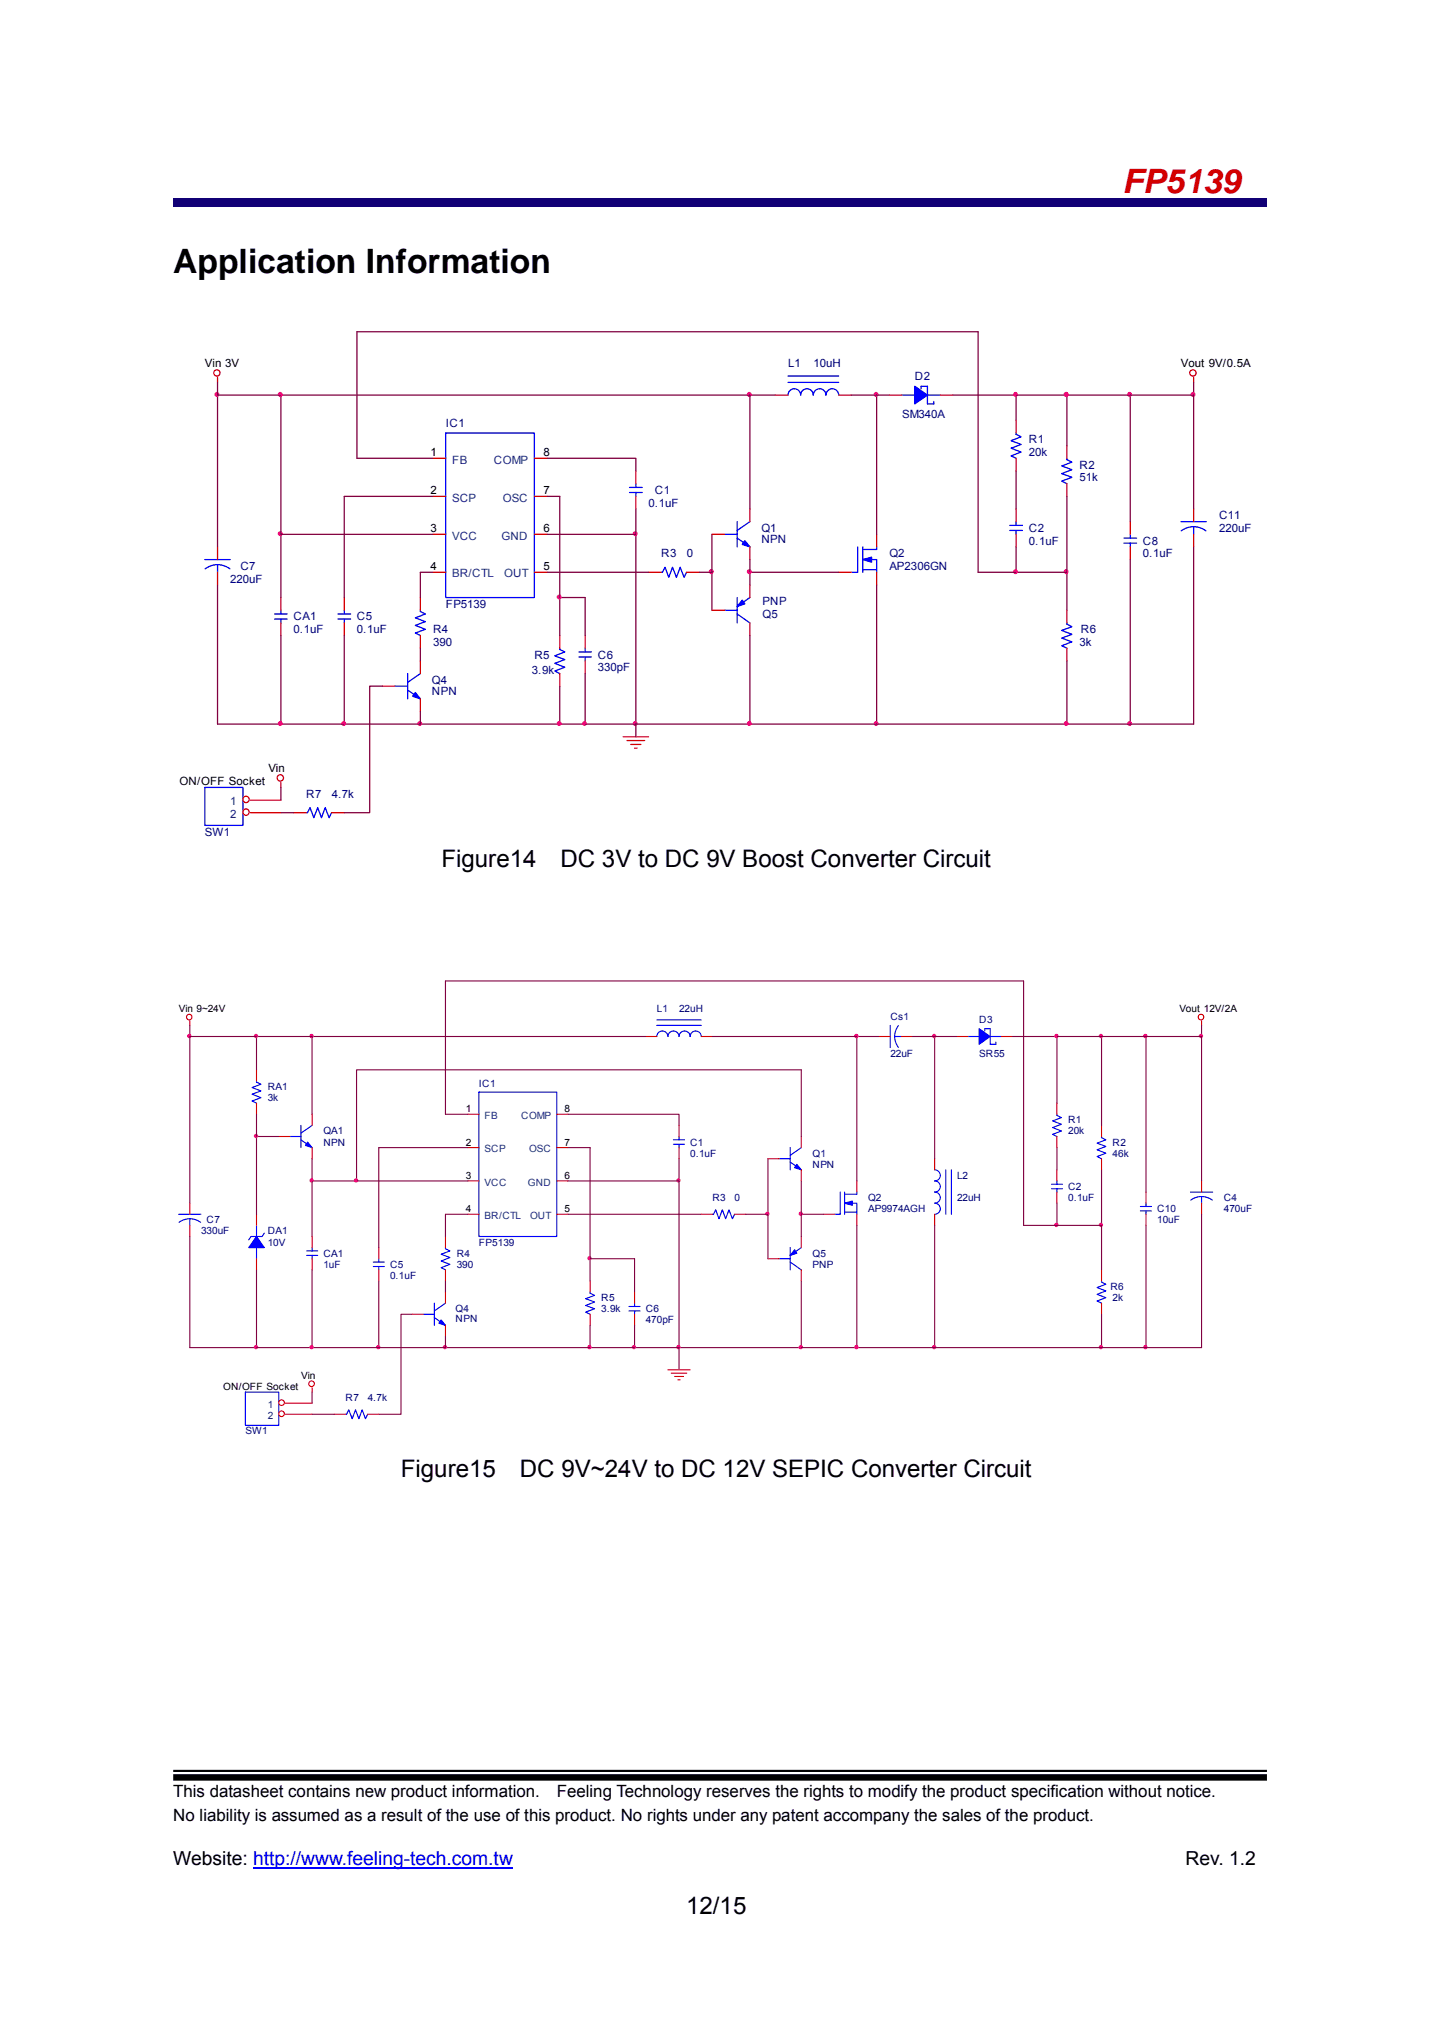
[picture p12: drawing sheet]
<svg xmlns="http://www.w3.org/2000/svg" width="210mm" height="297mm" viewBox="0 0 210 297" stroke-linecap="round" stroke-linejoin="round" font-family="sans-serif">
<path d="M37.1 274h38.1" fill="none" stroke="#00f" stroke-width=".21"/>
<path d="M25.4 29.1h160.4v1.2h-160.4z" fill="#110076"/>
<path d="M25.4 259.6h160.4v.3h-160.4zM25.4 260.2h160.4v1h-160.4z" fill="#000"/>
<g fill="none" stroke="#f00" stroke-width=".19">
<path d="M31.9 55.4v.7M113.7 58h1.8M123 58h1.8M130.4 58h1.9M137.8 58h1.9M175 55.4v.7M63.5 78.4h1.9M63.5 67.2h1.9M63.5 72.8h1.9M78.4 78.4h1.8M78.4 67.2h1.8M78.4 72.8h1.8"/>
<path d="M93.2 69.1v1.9M93.2 72.8v1.9M104.4 78.4h1.9M110 74.7v1.8M128.5 78.4v1.8M149 61.7v1.8M149 67.2v1.9M149 74.7v1.8M149 78.4v1.8M156.4 65.4v1.8M156.4 71v1.8M165.7 76.5v1.9"/>
<path d="M175 74.7v1.8M175 78.4v1.8M31.9 80.2v1.9M31.9 83.9v1.9M41.2 87.7v1.8M41.2 91.4v1.8M50.5 87.7v1.8M50.5 91.4v1.8M61.6 87.7v1.8M61.6 93.2v1.9M61.6 96.9v1.9M63.5 83.9h1.9"/>
<path d="M78.4 83.9h1.8M82.1 93.2v1.9M82.1 98.8v1.8M85.8 93.2v1.9M85.8 96.9v1.9M95.1 83.9h1.8M100.7 83.9h1.8M104.4 89.5h1.9M110 80.2v1.9M110 85.8v1.9M110 91.4v1.8M123 83.9h1.8"/>
<path d="M128.5 83.9v1.9M156.4 89.5v1.9M156.4 95.1v1.8M165.7 80.2v1.9M41.2 114.8v.7M43.1 119.2h1.8M48.6 119.2h1.9M56.1 100.6h1.8M61.6 102.5v1.9M91.4 108.1h3.7M91.9 108.6h2.6M92.5 109.2h1.5"/>
<path d="M93 109.7h.4"/>
<circle cx="31.8" cy="54.7" r=".46"/>
<circle cx="174.9" cy="54.7" r=".46"/>
<circle cx="41.1" cy="114.1" r=".47"/>
</g>
<g fill="none" stroke="#00f" stroke-width=".19">
<path d="M115.5 58a.93 .93 0 0 1 1-1 .93 .93 0 0 1 .9 1M115.5 55.2h7.5M115.5 56.1h7.5M117.4 58a.93 .93 0 0 1 .9-1 .93 .93 0 0 1 1 1 .93 .93 0 0 1 .9-1 .93 .93 0 0 1 .9 1 .93 .93 0 0 1 .9-1 .93 .93 0 0 1 1 1M132.3 58h1.8M135.1 57v-.3h.9v2.5h.9v-.3M136 58h1.8M65.4 63.5h13v24.2h-13zM92.3 72.2h1.9M92.3 71.5h1.9M93.2 71v.5M93.2 72.2v.6"/>
<path d="M106.3 78.4h1.8M108.1 78.9l1.9 1.3M108.1 76.5v3.7M110 76.5l-1.9 1.3M148.1 77.8h1.8M148.1 77.1h1.8M149 63.5v.2l.7 .4-1.4 .5 1.4 .6-1.4 .5 1.4 .6-1.4 .6 .7 .3M149 76.5v.6M149 77.8v.6M156.4 67.2v.2l.8 .4-1.5 .5 1.5 .6-1.5 .6 1.5 .5-1.5 .6 .7 .4M164.8 79.7h1.9M164.8 78.9h1.9"/>
<path d="M165.7 78.4v.5M165.7 79.7v.5M173.2 76.5h3.7M173.2 77.9a2.97 2.97 0 0 1 3.6 0M175 77.3v1.1M30 82.1h3.8M30.1 83.4a3 3 0 0 1 3.6 0M31.9 82.8v1.1M40.3 90.8h1.8M40.3 90.1h1.8M41.2 89.5v.6M41.2 90.8v.6"/>
<path d="M49.6 90.8h1.8M49.6 90.1h1.8M50.5 89.5v.6M50.5 90.8v.6M59.8 98.8v3.7M61.6 89.5v.2l.8 .4-1.5 .5 1.5 .6-1.5 .5 1.5 .6-1.5 .6 .7 .3M61.6 98.8l-1.8 1.3M82.1 95.1v.2l.7 .3-1.5 .6 1.5 .6-1.5 .5 1.5 .6-1.5 .5 .8 .4M84.9 96.4h1.8M84.9 95.6h1.8M85.8 95.1v.5M85.8 96.4v.5"/>
<path d="M96.9 83.9h.2l.4-.7 .6 1.5 .5-1.5 .6 1.5 .5-1.5 .6 1.5 .4-.8M106.3 89.5h1.8M108.1 90.1l1.9 1.3M108.1 87.7v3.7M110 87.7l-1.9 1.3M125.8 80.2v3.7h-1M126.5 80.2v3.7M126.5 83.6h2M127.8 82.1h.7v1.8M128.5 80.2v.4h-2M156.4 91.4v.1l.8 .4-1.5 .6 1.5 .5-1.5 .6 1.5 .5-1.5 .6 .7 .4M30 115.5h5.6v5.6h-5.6z"/>
<path d="M44.9 119.2h.2l.4-.7 .5 1.5 .6-1.5 .5 1.5 .6-1.5 .6 1.5 .3-.8M57.9 100.6h1.9M59.8 101.2l1.8 1.3"/>
</g>
<g fill="#00f" stroke="#00f" stroke-width=".19">
<path d="M109.2 79.3l.8 .9-1.2-.3z" fill-rule="evenodd"/>
<path d="M60.9 101.6l.7 .9-1.1-.4z" fill-rule="evenodd"/>
<path d="M126.5 82.1l1.3-.4v.8z" fill-rule="evenodd"/>
<path d="M108.8 88l.4 .6-1.1 .4z" fill-rule="evenodd"/>
<path d="M134.1 56.7l1.9 1.3-1.9 1.2z" fill-rule="evenodd"/>
</g>
<circle cx="36.1" cy="117.3" r=".46" fill="#fff" stroke="#f00" stroke-width=".19"/>
<path d="M36.7 117.4h4.5" fill="none" stroke="#f00" stroke-width=".19"/>
<circle cx="36.1" cy="119.1" r=".46" fill="#fff" stroke="#f00" stroke-width=".19"/>
<path d="M36.7 119.2h4.5" fill="none" stroke="#f00" stroke-width=".19"/>
<g fill="none" stroke="#800040" stroke-width=".19">
<path d="M31.9 58v22.2M31.9 56.1v1.9h9.3M41.2 58v29.7M41.2 58h72.5M110 58v16.7M124.8 58h5.6M128.5 58v20.4M139.7 58h35.3M149 58v3.7M156.4 58v7.4M165.7 58v18.5M175 56.1v18.6"/>
<path d="M41.2 78.4h22.3M63.5 72.8h-13v14.9M63.5 67.2h-11.2v-18.5h91.1v35.2h13M80.2 72.8h1.9v20.4M80.2 78.4h13M80.2 67.2h13v1.9M93.2 74.7v33.4M104.4 78.4v11.1M149 69.1v5.6M156.4 72.8v16.7M41.2 93.2v13M50.5 93.2v13"/>
<path d="M61.6 95.1v1.8M63.5 83.9h-1.9v3.8M80.2 83.9h14.9M82.1 87.7h3.7v5.5M85.8 98.8v7.4M102.5 83.9h1.9M110 83.9h13M110 82.1v3.7M110 93.2v13M128.5 85.8v20.4M149 80.2v3.7M156.4 96.9v9.3"/>
<path d="M165.7 82.1v24.1M175 80.2v26h-143.1v-20.4M41.2 115.5v1.9M41.2 119.2h1.9M56.1 100.6h-1.9v18.6h-3.7M61.6 104.4v1.8M82.1 100.6v5.6"/>
</g>
<g fill="#f0f" stroke="#f0f" stroke-width=".19">
<circle cx="156.3" cy="83.9" r=".28"/>
<circle cx="93.1" cy="78.3" r=".28"/>
<circle cx="93.1" cy="106.1" r=".28"/>
<circle cx="165.6" cy="106.1" r=".27"/>
<circle cx="128.5" cy="106.1" r=".27"/>
<circle cx="85.7" cy="106.1" r=".27"/>
<circle cx="165.6" cy="57.9" r=".28"/>
<circle cx="128.5" cy="57.9" r=".28"/>
<circle cx="109.9" cy="83.9" r=".28"/>
<circle cx="104.3" cy="83.9" r=".29"/>
<circle cx="82" cy="87.6" r=".28"/>
<circle cx="148.9" cy="57.9" r=".28"/>
<circle cx="174.9" cy="57.9" r=".29"/>
<circle cx="109.9" cy="57.9" r=".28"/>
<circle cx="156.3" cy="57.9" r=".28"/>
<circle cx="109.9" cy="106.1" r=".28"/>
<circle cx="31.8" cy="57.9" r=".29"/>
<circle cx="41.1" cy="78.3" r=".28"/>
<circle cx="82" cy="106.1" r=".28"/>
<circle cx="61.5" cy="106.1" r=".28"/>
<circle cx="156.3" cy="106.1" r=".27"/>
<circle cx="148.9" cy="83.9" r=".28"/>
<circle cx="50.4" cy="106.1" r=".28"/>
<circle cx="41.1" cy="57.9" r=".29"/>
<circle cx="41.1" cy="106.1" r=".28"/>
</g>
<g fill="none" stroke="#f00" stroke-width=".16">
<path d="M27.8 149.8v.6M37.6 156.9v1.7M94.7 152h1.6M102.8 152h1.7M128.9 152h1.6M132.2 152h1.6M140.3 152h1.6M146.8 152h1.7M176.2 149.8v.6M27.8 176.5v1.6M27.8 179.7v1.7M37.6 161.8v1.6"/>
<path d="M37.6 178.1v1.6M40.9 166.7h1.6M45.8 163.4v1.7M45.8 168.3v1.7M68.6 163.4h1.6M68.6 168.3h1.6M68.6 173.2h1.6M68.6 178.1h1.6M81.6 163.4h1.7M81.6 168.3h1.7M81.6 173.2h1.7M81.6 178.1h1.7"/>
<path d="M99.6 165.1v1.6M99.6 168.3v1.7M102.8 178.1h1.7M107.7 178.1h1.6M112.6 170h1.6M117.5 166.7v1.6M117.5 171.6v1.6M120.8 178.1h1.6M125.6 173.2v1.7M125.6 178.1v1.6M137.1 170v1.6M137.1 178.1v1.6"/>
<path d="M155 161.8v1.6M155 166.7v1.6M155 171.6v1.6M155 174.9v1.6M161.5 165.1v1.6M161.5 170v1.6M168 174.9v1.6M168 178.1v1.6M176.2 173.2v1.7M176.2 176.5v1.6M37.6 184.6v1.7M45.8 181.4v1.6"/>
<path d="M45.8 184.6v1.7M55.5 183v1.6M55.5 186.3v1.6M60.4 192.8h1.7M65.3 181.4v1.6M65.3 186.3v1.6M65.3 189.5v1.7M65.3 194.4v1.6M86.5 187.9v1.6M86.5 192.8v1.6M93 189.5v1.7M93 192.8v1.6"/>
<path d="M112.6 184.6h1.6M117.5 181.4v1.6M117.5 186.3v1.6M161.5 186.3v1.6M161.5 191.2v1.6M45.8 203.5v.7M49 207.5h1.7M53.9 207.5h1.6M97.9 200.9h3.3M98.4 201.4h2.3M98.9 201.9h1.3M99.4 202.4h.3"/>
<circle cx="27.7" cy="149.2" r=".41"/>
<circle cx="176.1" cy="149.2" r=".41"/>
<circle cx="45.7" cy="203" r=".41"/>
</g>
<g fill="none" stroke="#00f" stroke-width=".16">
<path d="M37.6 158.6v.1l.7 .3-1.3 .5 1.3 .5-1.3 .5 1.3 .5-1.3 .5 .6 .3M96.3 150.4h6.5M96.3 149.6h6.5M102.8 152a.81 .81 0 0 0-.8-.8 .81 .81 0 0 0-.8 .8 .81 .81 0 0 0-.8-.8 .81 .81 0 0 0-.8 .8 .81 .81 0 0 0-.8-.8 .81 .81 0 0 0-.9 .8 .81 .81 0 0 0-.8-.8 .81 .81 0 0 0-.8 .8M130.5 150.4v3.3M131.2 152h1M131.7 150.5a2.56 2.56 0 0 0 0 3.1M141.9 152h1.7M144.4 151.2v-.3h.8v2.3h.8v-.3M145.2 152h1.6M26.2 178.1h3.3M26.2 179.3a2.65 2.65 0 0 1 3.2 0"/>
<path d="M27.8 178.8v.9M37.6 179.7v1.7M42.5 166.7h1.6M44.1 167.2l1.7 1.1M44.1 165.1v3.2M45.8 165.1l-1.7 1.1M70.2 160.2h11.4v21.2h-11.4zM98.7 167.9h1.7M98.7 167.2h1.7M99.6 166.7v.5M99.6 167.9v.4M104.5 178.1h.1l.3-.6 .5 1.3 .5-1.3 .5 1.3 .5-1.3 .5 1.3 .3-.7"/>
<path d="M114.2 170h1.7M115.9 168.3v3.3M115.9 170.5l1.6 1.1M117.5 168.3l-1.6 1.2M123.2 174.9v3.2h-.8M123.8 174.9v3.2M123.8 177.8h1.8M125 176.5h.6v1.6M125.6 174.9v.3h-1.8M137.1 171.6a.81 .81 0 0 1 .8 .8 .81 .81 0 0 1-.8 .8 .81 .81 0 0 1 .8 .8 .81 .81 0 0 1-.8 .9 .81 .81 0 0 1 .8 .8 .81 .81 0 0 1-.8 .8 .81 .81 0 0 1 .8 .8 .81 .81 0 0 1-.8 .8M138.7 171.6v6.5M139.5 171.6v6.5"/>
<path d="M154.2 174.4h1.6M154.2 173.7h1.6M155 163.4v.2l.6 .3-1.3 .5 1.3 .5-1.3 .5 1.3 .5-1.3 .5 .7 .3M155 173.2v.5M155 174.4v.5M161.5 166.7v.2l.7 .3-1.3 .5 1.3 .5-1.3 .5 1.3 .5-1.3 .5 .6 .3M167.2 177.6h1.6M167.2 177h1.6M168 176.5v.5M168 177.6v.5M174.6 174.9h3.2M174.6 176a2.65 2.65 0 0 1 3.2 0"/>
<path d="M176.2 175.5v1M37.6 183v1.6M38.8 180.9l-.4 .5h-1.6l-.3 .5M45 184.1h1.6M45 183.5h1.6M45.8 183v.5M45.8 184.2v.4M54.7 185.8h1.7M54.7 185.1h1.7M55.5 184.6v.5M55.5 185.8v.5M62.1 192.8h1.6"/>
<path d="M63.7 193.3l1.6 1.1M63.7 191.2v3.2M65.3 183v.2l.7 .3-1.3 .5 1.3 .5-1.3 .5 1.3 .5-1.3 .4 .6 .4M65.3 191.2l-1.6 1.1M86.5 189.5v.2l.7 .3-1.3 .5 1.3 .5-1.3 .5 1.3 .5-1.3 .5 .6 .3M92.2 192.3h1.7M92.2 191.6h1.7M93 191.2v.4M93 192.3v.5M114.2 184.6h1.7M115.9 185.1l1.6 1.2M115.9 183v3.3"/>
<path d="M117.5 183l-1.6 1.2M161.5 187.9v.2l.7 .3-1.3 .5 1.3 .5-1.3 .5 1.3 .5-1.3 .4 .6 .4M36 204.2h4.9v4.9h-4.9zM50.7 207.5h.1l.3-.7 .5 1.3 .5-1.3 .5 1.3 .5-1.3 .5 1.3 .3-.6"/>
</g>
<g fill="#00f" stroke="#00f" stroke-width=".16">
<path d="M116.5 183.3l.3 .5-.9 .3z" fill-rule="evenodd"/>
<path d="M116.8 170.8l.7 .8-1-.3z" fill-rule="evenodd"/>
<path d="M143.6 150.9l1.6 1.1-1.6 1.2z" fill-rule="evenodd"/>
<path d="M64.7 193.6l.6 .8-1-.3z" fill-rule="evenodd"/>
<path d="M45.1 167.5l.7 .8-1-.3z" fill-rule="evenodd"/>
<path d="M37.6 181.4l1.2 1.6h-2.3z" fill-rule="evenodd"/>
<path d="M123.8 176.5l1.2-.3v.6z" fill-rule="evenodd"/>
</g>
<circle cx="41.3" cy="205.8" r=".41" fill="#fff" stroke="#f00" stroke-width=".16"/>
<path d="M41.8 205.8h4" fill="none" stroke="#f00" stroke-width=".16"/>
<circle cx="41.3" cy="207.4" r=".41" fill="#fff" stroke="#f00" stroke-width=".16"/>
<path d="M41.8 207.5h4" fill="none" stroke="#f00" stroke-width=".16"/>
<g fill="none" stroke="#800040" stroke-width=".16">
<path d="M27.8 152h66.9M27.8 150.4v26.1M37.6 152v4.9M45.8 152v11.4M104.5 152h24.4M125.6 152v21.2M133.8 152h6.5M137.1 152v18M155 152v9.8M161.5 152v13.1M168 152v22.9M176.2 152h-27.7"/>
<path d="M176.2 150.4v22.8M37.6 163.4v14.7M37.6 166.7h3.3M45.8 170v11.4M68.6 178.1h-3.3v3.3M68.6 173.2h-22.8M68.6 163.4h-3.3v-19.5h84.8v35.8h11.4M68.6 168.3h-13.1v14.7M83.3 173.2h16.3M83.3 168.3h3.2v16.3h6.5v4.9M83.3 163.4h16.3v1.7M83.3 178.1h19.5"/>
<path d="M99.6 170v30.9M109.3 178.1h3.3v6.5M112.6 170v8.1M117.5 166.7v-9.8h-65.2v16.3M117.5 173.2v8.2M117.5 178.1h3.3M125.6 179.7v18M137.1 179.7v18M155 168.3v3.3M155 176.5v3.2M161.5 171.6v14.7M168 179.7v18"/>
<path d="M176.2 178.1v19.6h-148.4v-16.3M37.6 186.3v11.4M45.8 186.3v11.4M55.5 187.9v9.8M60.4 192.8h-1.6v14.7h-3.3M65.3 187.9v1.6M65.3 196v1.7M86.5 184.6v3.3M86.5 194.4v3.3M93 194.4v3.3M117.5 187.9v9.8M161.5 192.8v4.9"/>
<path d="M45.8 204.2v1.6M45.8 207.5h3.2"/>
</g>
<g fill="#f0f" stroke="#f0f" stroke-width=".16">
<path d="M99.3 173h.4v.1v.2h-.4l-.1-.2z" fill-rule="evenodd"/>
<path d="M99.3 197.4h.4v.2v.2h-.4l-.1-.2z" fill-rule="evenodd"/>
<path d="M92.8 197.4h.3v.4h-.3l-.1-.2z" fill-rule="evenodd"/>
<circle cx="86.4" cy="184.6" r=".24"/>
<circle cx="117.4" cy="178" r=".24"/>
<circle cx="112.5" cy="178" r=".24"/>
<circle cx="37.5" cy="166.6" r=".24"/>
<circle cx="45.7" cy="152" r=".24"/>
<circle cx="45.7" cy="173.2" r=".24"/>
<circle cx="52.2" cy="173.2" r=".24"/>
<circle cx="27.8" cy="152" r=".24"/>
<circle cx="161.4" cy="152" r=".24"/>
<circle cx="137" cy="197.6" r=".24"/>
<circle cx="55.5" cy="197.6" r=".24"/>
<circle cx="161.4" cy="197.6" r=".24"/>
<circle cx="154.9" cy="179.7" r=".24"/>
<circle cx="37.5" cy="197.6" r=".24"/>
<circle cx="161.4" cy="179.7" r=".24"/>
<circle cx="86.4" cy="197.6" r=".24"/>
<circle cx="117.4" cy="197.6" r=".24"/>
<circle cx="167.9" cy="197.6" r=".24"/>
<circle cx="37.5" cy="152" r=".24"/>
<circle cx="137" cy="152" r=".24"/>
<circle cx="154.9" cy="152" r=".24"/>
<circle cx="167.9" cy="152" r=".24"/>
<circle cx="176.1" cy="152" r=".24"/>
<circle cx="65.2" cy="197.6" r=".24"/>
<circle cx="45.7" cy="197.6" r=".24"/>
<circle cx="125.6" cy="152" r=".24"/>
<circle cx="125.6" cy="197.6" r=".24"/>
</g>
<text font-size="4.9" fill="#c00000" x="164.6" y="28.3">FP5139</text>
<text font-size="4.9" x="25.4" y="40">Application Information</text>
<g font-size="3.5">
<text x="64.7" y="127.2">Figure14</text>
<text x="82.2" y="127.2">DC 3V to DC 9V Boost Converter Circuit</text>
<text x="58.8" y="216.7">Figure15</text>
<text x="76.2" y="216.7">DC 9V~24V to DC 12V SEPIC Converter Circuit</text>
<text x="100.6" y="280.7">12/15</text>
</g>
<g font-size="2.8">
<text x="25.4" y="273.6">Website: http://www.feeling-tech.com.tw</text>
<text x="173.8" y="273.6">Rev. 1.2</text>
</g>
<g font-size="2.5">
<text x="25.4" y="263.6">This datasheet contains new product information.</text>
<text x="81.6" y="263.6">Feeling Technology reserves the rights to modify the product specification without notice.</text>
<text x="25.4" y="267.1">No liability is assumed as a result of the use of this product. No rights under any patent accompany the sales of the product.</text>
</g>
<g font-size="1.7">
<text x="30.1" y="53.9">Vin 3V</text>
<text x="173.2" y="53.9">Vout 9V/0.5A</text>
<text x="63.1" y="66.9">1</text>
<text x="79.7" y="66.9">8</text>
<text x="63.1" y="72.5">2</text>
<text x="79.7" y="72.5">7</text>
<text x="63.1" y="78">3</text>
<text x="63.1" y="83.6">4</text>
<text x="79.7" y="83.6">5</text>
<text x="79.7" y="78">6</text>
<text x="39.3" y="113.3">Vin</text>
<text x="26.3" y="115.2">ON/OFF Socket</text>
</g>
<g font-size="1.7" fill="#000080">
<text x="115.5" y="53.9">L1</text>
<text x="119.3" y="53.9">10uH</text>
<text x="134.1" y="55.8">D2</text>
<text x="65.4" y="62.6">IC1</text>
<text x="132.3" y="61.3">SM340A</text>
<text x="150.9" y="65">R1</text>
<text x="150.9" y="66.9">20k</text>
<text x="158.3" y="68.7">R2</text>
<text x="158.3" y="70.6">51k</text>
<text x="95.1" y="74.3">0.1uF</text>
<text x="96" y="72.5">C1</text>
<text x="178.8" y="76.2">C11</text>
<text x="35.2" y="83.6">C7</text>
<text x="97" y="81.7">R3</text>
<text x="100.7" y="81.7">0</text>
<text x="111.7" y="78">Q1</text>
<text x="111.7" y="79.7">NPN</text>
<text x="130.4" y="81.7">Q2</text>
<text x="130.4" y="83.6">AP2306GN</text>
<text x="150.9" y="78">C2</text>
<text x="150.9" y="79.9">0.1uF</text>
<text x="167.6" y="79.9">C8</text>
<text x="167.6" y="81.7">0.1uF</text>
<text x="178.8" y="78">220uF</text>
<text x="33.8" y="85.4">220uF</text>
<text x="65.4" y="89.2">FP5139</text>
<text x="111.8" y="88.8">PNP</text>
<text x="43.1" y="91">CA1</text>
<text x="43.1" y="92.9">0.1uF</text>
<text x="52.3" y="91">C5</text>
<text x="52.3" y="92.9">0.1uF</text>
<text x="63.5" y="92.9">R4</text>
<text x="63.5" y="94.7">390</text>
<text x="111.8" y="90.7">Q5</text>
<text x="158.3" y="94.7">3k</text>
<text x="158.5" y="92.9">R6</text>
<text x="63.3" y="100.3">Q4</text>
<text x="63.3" y="102">NPN</text>
<text x="78" y="98.8">3.9k</text>
<text x="78.4" y="96.6">R5</text>
<text x="87.7" y="96.6">C6</text>
<text x="87.7" y="98.4">330pF</text>
<text x="44.9" y="117">R7</text>
<text x="48.6" y="117">4.7k</text>
<text x="30.1" y="122.6">SW1</text>
</g>
<g font-size="1.7" fill="#004080">
<text x="66.3" y="68">FB</text>
<text x="72.4" y="68">COMP</text>
<text x="66.3" y="73.6">SCP</text>
<text x="73.7" y="73.6">OSC</text>
<text x="66.3" y="79.1">VCC</text>
<text x="73.5" y="79.1">GND</text>
<text x="66.3" y="84.7">BR/CTL</text>
<text x="73.9" y="84.7">OUT</text>
<text x="33.8" y="118.1">1</text>
<text x="33.8" y="120">2</text>
</g>
<g font-size="1.5">
<text x="26.2" y="148.5">Vin 9~24V</text>
<text x="172.9" y="148.5">Vout 12V/2A</text>
<text x="68.3" y="163.2">1</text>
<text x="82.8" y="163.2">8</text>
<text x="68.3" y="168">2</text>
<text x="68.3" y="172.9">3</text>
<text x="82.8" y="172.9">6</text>
<text x="82.8" y="168">7</text>
<text x="68.3" y="177.8">4</text>
<text x="82.8" y="177.8">5</text>
<text x="32.7" y="203.9">ON/OFF Socket</text>
<text x="44.2" y="202.3">Vin</text>
</g>
<g font-size="1.5" fill="#000080">
<text x="96.3" y="148.5">L1</text>
<text x="99.6" y="148.5">22uH</text>
<text x="130.6" y="149.6">Cs1</text>
<text x="130.6" y="155">22uF</text>
<text x="143.6" y="150.1">D3</text>
<text x="143.6" y="155">SR55</text>
<text x="39.3" y="159.9">RA1</text>
<text x="39.3" y="161.5">3k</text>
<text x="70.2" y="159.4">IC1</text>
<text x="47.4" y="166.4">QA1</text>
<text x="156.6" y="164.8">R1</text>
<text x="156.6" y="166.4">20k</text>
<text x="47.4" y="168">NPN</text>
<text x="101.2" y="168">C1</text>
<text x="101.2" y="169.7">0.1uF</text>
<text x="119.1" y="169.7">Q1</text>
<text x="119.1" y="171.3">NPN</text>
<text x="140.3" y="172.9">L2</text>
<text x="163.2" y="168">R2</text>
<text x="163.2" y="169.7">46k</text>
<text x="30.3" y="179.5">C7</text>
<text x="104.5" y="176.2">R3</text>
<text x="107.7" y="176.2">0</text>
<text x="127.3" y="176.2">Q2</text>
<text x="127.3" y="177.8">AP9974AGH</text>
<text x="140.3" y="176.2">22uH</text>
<text x="156.6" y="174.6">C2</text>
<text x="156.6" y="176.2">0.1uF</text>
<text x="169.7" y="177.8">C10</text>
<text x="169.7" y="179.5">10uF</text>
<text x="179.5" y="176.2">C4</text>
<text x="179.5" y="177.8">470uF</text>
<text x="29.5" y="181.1">330uF</text>
<text x="39.3" y="181.1">DA1</text>
<text x="39.3" y="182.7">10V</text>
<text x="47.4" y="184.3">CA1</text>
<text x="47.4" y="186">1uF</text>
<text x="57.2" y="186">C5</text>
<text x="67" y="184.3">R4</text>
<text x="67" y="186">390</text>
<text x="70.2" y="182.7">FP5139</text>
<text x="119.1" y="184.3">Q5</text>
<text x="119.1" y="186">PNP</text>
<text x="57.2" y="187.6">0.1uF</text>
<text x="88.2" y="190.9">R5</text>
<text x="162.8" y="189.2">R6</text>
<text x="163.2" y="190.9">2k</text>
<text x="66.8" y="192.5">Q4</text>
<text x="66.8" y="194">NPN</text>
<text x="88.2" y="192.5">3.9k</text>
<text x="94.7" y="192.5">C6</text>
<text x="94.7" y="194.1">470pF</text>
<text x="50.7" y="205.5">R7</text>
<text x="53.9" y="205.5">4.7k</text>
<text x="36" y="210.4">SW1</text>
</g>
<g font-size="1.5" fill="#004080">
<text x="71.1" y="164.1">FB</text>
<text x="76.4" y="164.1">COMP</text>
<text x="71.1" y="169">SCP</text>
<text x="71.1" y="173.9">VCC</text>
<text x="77.4" y="173.9">GND</text>
<text x="77.6" y="169">OSC</text>
<text x="71.1" y="178.8">BR/CTL</text>
<text x="77.7" y="178.8">OUT</text>
<text x="39.3" y="206.5">1</text>
<text x="39.3" y="208.1">2</text>
</g>
</svg>
